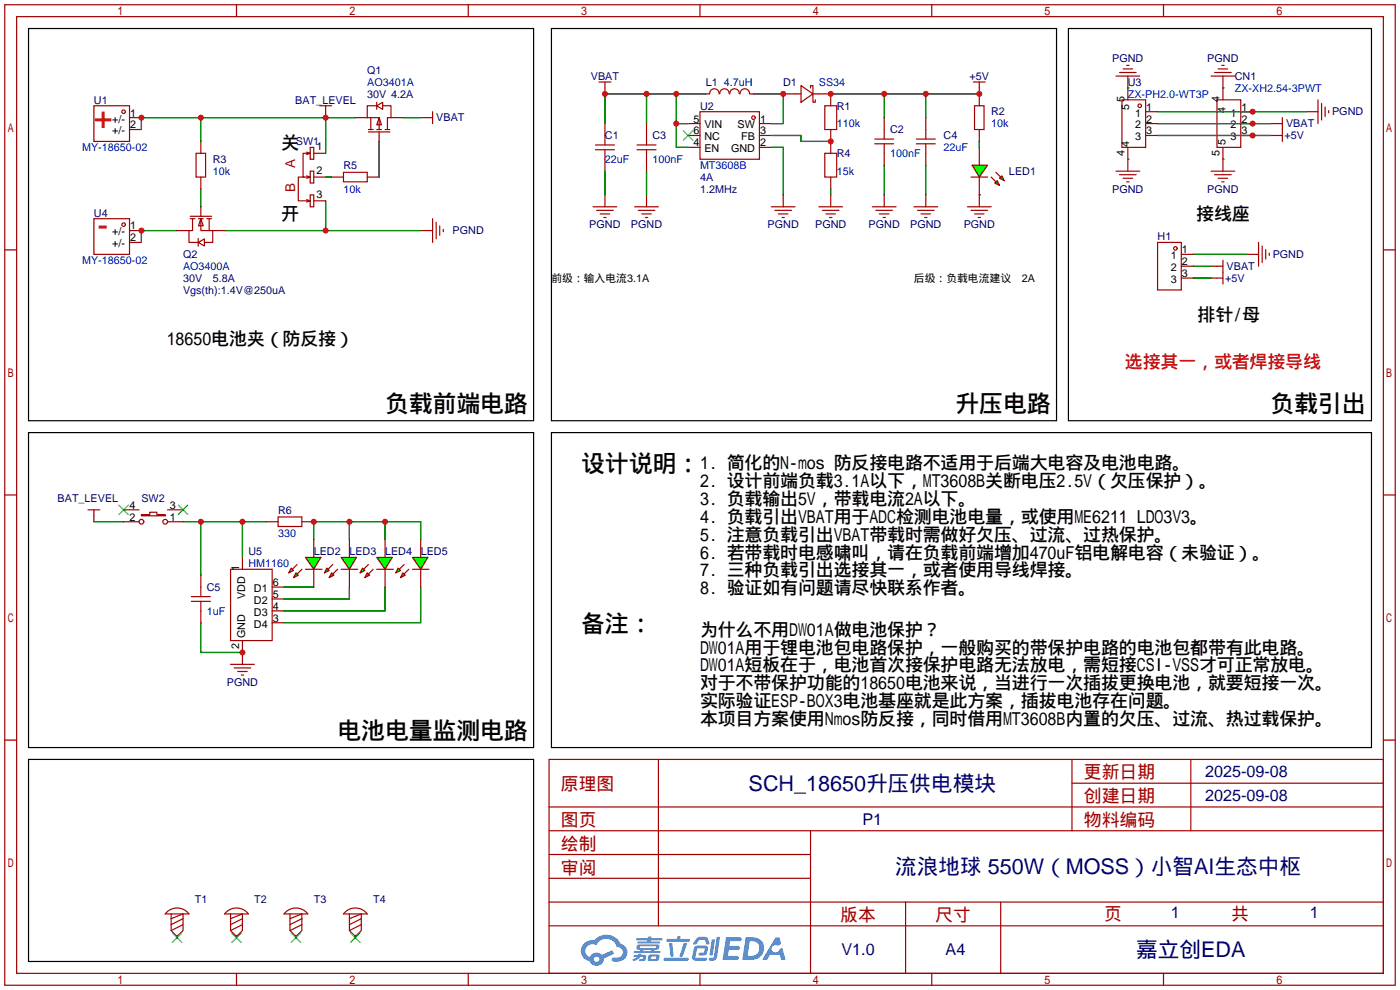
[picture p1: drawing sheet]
<svg xmlns="http://www.w3.org/2000/svg" width="299mm" height="212mm" viewBox="0 0 299 212" stroke-linecap="round" stroke-linejoin="round" font-family="sans-serif">
<g fill="none" stroke="#a10000" stroke-width=".25">
<path d="M1 1h297.2v209.6h-297.2zM3.6 3.6h292.1v204.4h-292.1zM50.5 1v2.6M100.1 1v2.6M149.6 1v2.6M199.1 1v2.6M248.7 1v2.6M1 53.4h2.6M295.7 53.4h2.5M1 105.8h2.6M295.7 105.8h2.5M1 158.2h2.6"/>
<path d="M295.7 158.2h2.5M117.3 162.3h178.4v45.7h-178.4zM117.3 177.5h178.4M117.3 172.5h178.4M140.7 162.3v35.6M173.2 177.5v30.5M229.1 162.3v15.2M229.1 167.4h66.6M254.5 162.3v15.2M117.3 182.6h55.9M117.3 197.9h178.4M117.3 192.8h178.4"/>
<path d="M117.3 187.7h55.9M193.5 192.8v15.2M213.9 192.8v15.2M50.5 208v2.6M100.1 208v2.6M149.6 208v2.6M199.1 208v2.6M248.7 208v2.6"/>
</g>
<g fill="#5487ff">
<path d="M155.2 200.3h2.6a.48 .48 0 0 1 .7 .4 .48 .48 0 0 1-.6 .4h-1.8l-.2 1.1h1.9a.43 .43 0 0 1 .4 .4 .43 .43 0 0 1-.5 .4h-1.9l-.2 1.3h1.7a.45 .45 0 0 1 .5 .2 .45 .45 0 0 1-.1 .6h-3.3z"/>
<path d="M165.7 200.3h.9l.4 1.5-.8 .3a.84 .84 0 0 0-1.2 .3 .84 .84 0 0 0 .4 1.1 .84 .84 0 0 0 1.1-.4l.1-.2 .6-.3 .7 2.5h-1l-.2-1h-2.1l-.6 1h-1.1z"/>
<path d="M152.1 200.8h.7l-.5 3.1a.36 .36 0 0 1-.3 .3 .36 .36 0 0 1-.4-.3z"/>
<path d="M153.2 200.2h.7l-.6 4.3a1.13 1.13 0 0 1-1.8 .6l.2-.4h.7l.2-.2z"/>
<path d="M148.9 200.6l.6-.4h1a.77 .77 0 0 1 .9 .5l.3 1-.2 .2h-.5l-.3-.9-.2-.2-1 .1-.7 1-.6-.1-.1-.2z"/>
<path d="M148.4 202.4l.6-.3h1.7a.81 .81 0 0 1 .7 .5 .81 .81 0 0 1-.2 .8 .81 .81 0 0 1-.9 .8h-.7a.32 .32 0 0 1-.3-.3 .32 .32 0 0 1 .4-.3h.7l.2-.9-1.6 .1-.4 1.8 2.2 .1a.32 .32 0 0 1 .3 .4 .32 .32 0 0 1-.4 .2h-2.2l-.5-.3-.1-.5z"/>
<path d="M141.9 204.7h5a.33 .33 0 0 1 .3 .3 .33 .33 0 0 1-.3 .3h-4.9l-.2-.1z"/>
<path d="M146.1 201.5h.8l-.7 2a.98 .98 0 0 1-.7 1.1l-.3-.3z"/>
<path d="M143 201.6h.7l.3 2.5a.34 .34 0 0 1-.3 .4 .34 .34 0 0 1-.4-.3z"/>
<path d="M142.5 200.7h2.1l.3-.6h.6l-.1 .6h1.7a.32 .32 0 0 1 .4 .3 .32 .32 0 0 1-.4 .3h-4.5l-.2-.2z"/>
<path d="M135.5 204.1h.9l.1-.3h.6v.3h.8a.82 .82 0 0 1-.5 1.3h-.8v-.4l.7-.1 .1-.3a.68 .68 0 0 0-1 .4l-1.1 .4-.1-.4 .9-.5h-.7z"/>
<path d="M136 200.5h2.4l.1-.3h.7v.3h2.2l.2 .3-.2 .2h-2.3v.2h1.8l.2 .3-.2 .1h-4.5l-.1-.4h2l.1-.2h-2.3l-.1-.2z"/>
<path d="M159.4 200.3l-.8 4.9h1.7a2.5 2.5 0 0 0 3-2.5 2.5 2.5 0 0 0-3.1-2.4zM160.3 201.1a1.61 1.61 0 0 1 2 1.5 1.61 1.61 0 0 1-1.8 1.7h-.7z"/>
<path d="M136.2 202a.55 .55 0 0 0-.2 .8 .55 .55 0 0 0 .7 .2l.1 .3h-1.3v.3l5.4 .1 .3-.2-.2-.2h-1.2l.2-.3a.7 .7 0 0 0 .8-.3 .7 .7 0 0 0 0-.8l-4.2-.1zM136.8 202.3l3.3-.1 .1 .1-.2 .3h-3.2zM137.5 203h1.7l-.2 .3h-1.4z"/>
<path d="M138.6 204.2a1.05 1.05 0 0 0 0 1.2 2.91 2.91 0 0 0 2.2-.2 .98 .98 0 0 0 0-1.2h-1.6zM139.2 204.5l.9-.1 .1 .4-.2 .2-.8-.1z"/>
<path d="M124.9 201.6a2.23 2.23 0 0 0-.7 2.3 2.23 2.23 0 0 0 1.8 1.6 1.58 1.58 0 0 0 1.8 .9 1.58 1.58 0 0 0 1.3-1.5l2.2-1.1-.5-.7-2.1 1a1.65 1.65 0 0 0-2.7 .4 1.45 1.45 0 0 1-.8-1.9 1.45 1.45 0 0 1 2-.7l.3 .1a2.3 2.3 0 0 1 2.3-1.3 2.3 2.3 0 0 1 2 1.7 1.12 1.12 0 0 1 1.3 1 1.12 1.12 0 0 1-1.1 1.2h-.7a.45 .45 0 0 0-.6 .4 .45 .45 0 0 0 .5 .5 2.21 2.21 0 0 0 2.2-.5 2.21 2.21 0 0 0 .5-2.3 2.13 2.13 0 0 0-1.3-1.1 3.3 3.3 0 0 0-5.6-.7l-1.1 .1zM127 205a.57 .57 0 0 1 1.1 0 .57 .57 0 0 1-1.1 0z"/>
</g>
<g fill="none" stroke="#a10000" stroke-width=".25">
<path d="M128 17.5h2.6M129.3 17.5v2.6M171.2 18.3l2.5 1.8-2.5 1.7zM173.2 18.8v-.5h.5v3.5h.5v-.5M208 17.5h2.6M209.3 17.5v2.6M238.5 16.3h5.1M239.3 15.5h3.5M240 14.7h2.1M240.8 14h.5M241 16.3v5M258.8 16.3h5.1"/>
<path d="M259.6 15.5h3.5M260.3 14.7h2.1M261.1 14h.5M261.4 16.3v5M20.1 22.6h7.6v7.6h-7.6zM27.7 25.1h2.5M27.7 27.7h2.5M65 37.8h-1.2v5.1h2.5M65.5 37.6l.8 .2M65.5 32.5l.8 .3M66.3 31.5h.8v2.5h-.8zM66.3 36.6h.8v2.5h-.8z"/>
<path d="M66.3 32.8h-1.5v5h1.5M66.3 37.8l-.8 .3M66.3 32.8l-.8 .2M67.1 32.8h2.5M67.1 37.8h2.5M68.3 22.6h2.6M69.6 22.6v2.5M89.9 25.1h2.6M92.5 23.9v2.5M127.3 32h4M127.3 31h4M129.3 26.4v4.6"/>
<path d="M129.3 32v4.6M136.1 32h4.1M136.1 31h4.1M138.2 26.4v4.6M138.2 32v4.6M147.1 26.4h2.5M147.1 31.5h2.5M147.1 29h2.5M149.6 23.9h12.7v10.1h-12.7zM150.9 20.1h.7M151.7 20.1a1.01 1.01 0 0 1 1-1.1 1.01 1.01 0 0 1 1 1.1M153.8 20.1a1.01 1.01 0 0 1 1-1.1 1.01 1.01 0 0 1 1 1.1"/>
<path d="M156 20.1a1.01 1.01 0 0 1 1-1.1 1.01 1.01 0 0 1 1 1.1M158.2 20.1a1.01 1.01 0 0 1 1-1.1 1.01 1.01 0 0 1 1 1.1M160.3 20.1h.7M162.3 26.4h2.5M162.3 31.5h2.5M162.3 29h2.5M167.4 20.1h3.8M173.7 20.1h3.8v2.5M176.3 22.6h2.5v5.1h-2.5zM176.3 32.8h2.5v5h-2.5zM177.5 27.7v5.1M177.5 37.8v2.6"/>
<path d="M186.9 30.7h4.1M186.9 29.7h4.1M189 25.1v4.6M189 30.7v4.6M195.8 30.7h4.1M195.8 29.7h4.1M197.9 25.1v4.6M197.9 30.7v4.6M207.5 37.8h3.6M209.3 31.5v3.8M209.3 37.8v6.4M238.5 36.6h5.1"/>
<path d="M239.3 37.3h3.5M239.8 21.3h5.1v10.2h-5.1zM240 38.1h2.1M240.8 38.9h.5M241 31.5v5.1M244.9 26.4h2.5M244.9 29h2.5M244.9 23.9h2.5M258.8 36.6h5.1M259.6 37.3h3.5M260.1 21.3h5.1v10.2h-5.1zM260.3 38.1h2.1"/>
<path d="M261.1 38.9h.5M261.4 31.5v5.1M265.2 26.4h2.5M265.2 29h2.5M265.2 23.9h2.5M271.5 26.4h2.6M271.5 29h2.6M274.1 25.1v5.1M279.1 23.9h2.6M281.7 21.3v5.1M282.4 22.1v3.6M283.2 22.9v2"/>
<path d="M284 23.6v.5M20.1 46.7h7.6v7.7h-7.6zM27.7 49.3h2.5M27.7 51.8h2.5M37.8 49.3h2.6M40.6 46.7h1.1M40.6 46.2h4.6M41.1 46.7v2.6h-.7v2.5h2M42.4 51v1.6M42.4 51.8l1.3-.7v1.5zM42.4 46.7h1M42.9 46.7v2.6h2.6v2.5h-1.8"/>
<path d="M42.9 46.7l.5 1.6h-1zM42.9 44.2v2M44.2 46.7h1M44.7 46.7v2.6M45.5 49.3h2.5M65.5 42.7l.8 .2M66.3 41.7h.8v2.5h-.8zM66.3 42.9l-.8 .3M67.1 42.9h2.5M89.9 49.3h2.6M92.5 46.7v5.1M93.2 47.5v3.6"/>
<path d="M94 48.3v2M94.7 49v.5M126.7 44.2h5.1M127.5 45h3.6M128.3 45.7h2M129 46.5h.5M129.3 41.7v2.5M135.6 44.2h5.1M136.4 45h3.6M137.2 45.7h2M137.9 46.5h.5M138.2 41.7v2.5"/>
<path d="M164.8 44.2h5.1M165.6 45h3.6M166.4 45.7h2M167.1 46.5h.5M167.4 41.7v2.5M175 44.2h5.1M175.8 45h3.5M176.5 45.7h2.1M177.3 46.5h.5M177.5 41.7v2.5M186.4 44.2h5.1M187.2 45h3.6"/>
<path d="M188 45.7h2M188.7 46.5h.5M189 41.7v2.5M195.3 44.2h5.1M196.1 45h3.5M196.8 45.7h2.1M197.6 46.5h.5M197.9 41.7v2.5M206.8 44.2h5M207.5 45h3.6M208.3 45.7h2M209 46.5h.5"/>
<path d="M247.4 51.8h5.1v10.2h-5.1zM252.5 54.4h2.5M252.5 56.9h2.5M252.5 59.4h2.5M258.8 56.9h2.6M258.8 59.4h2.6M261.4 55.6v5.1M266.4 54.4h2.6M269 51.8v5.1M269.7 52.6v3.5M270.5 53.3v2.1M271.3 54.1v.5"/>
<path d="M18.8 109h2.5M20.1 109v2.5M26.4 109h3.3M26.4 111.5h3.3M30.2 110h1.8v-.5h1.5v.5h1.8v.2h-5.1zM35.8 109h3.3M35.8 111.5h3.3M51.8 119.1v2.6M40.9 127.5h4.1M40.9 128.5h4.1M42.9 122.9v4.6M42.9 128.5v4.6"/>
<path d="M49.3 121.7h8.9v15.2h-8.9zM51.8 136.9v5.1M58.2 133.1h2.5M58.2 130.6h2.5M58.2 128h2.5M58.2 125.5h2.5M49.3 142h5.1M50 142.7h3.6M50.8 143.5h2M51.6 144.3h.5M35.7 194.9a3.2 3.2 0 0 1 4.7 .4h-5.1zM36.6 195.3v3.6l1.2 1.3 1.3-1.3v-3.6l-2.5 1"/>
<path d="M37.8 199.9v.5M39.1 196.3l-2.5 1.3M39.1 197.6l-2.5 1.3M48.4 194.9a3.2 3.2 0 0 1 4.7 .4h-5.1zM49.3 195.3v3.6l1.2 1.3 1.3-1.3v-3.6l-2.5 1M50.5 199.9v.5M51.8 196.3l-2.5 1.3M51.8 197.6l-2.5 1.3M61.1 194.9a3.2 3.2 0 0 1 4.7 .4h-5.1zM62 195.3v3.6l1.2 1.3 1.3-1.3v-3.6l-2.5 1M63.2 199.9v.5M64.5 196.3l-2.5 1.3"/>
<path d="M64.5 197.6l-2.5 1.3M73.8 194.9a3.2 3.2 0 0 1 4.7 .4h-5.1zM74.7 195.3v3.6l1.2 1.3 1.3-1.3v-3.6l-2.5 1M75.9 199.9v.5M77.2 196.3l-2.5 1.3M77.2 197.6l-2.5 1.3"/>
<circle cx="26.4" cy="23.9" r=".38"/>
<circle cx="161" cy="25.1" r=".38"/>
<circle cx="243.6" cy="22.6" r=".38"/>
<circle cx="26.4" cy="48" r=".38"/>
<circle cx="251.2" cy="53.1" r=".38"/>
<circle cx="30.2" cy="111.5" r=".51"/>
<circle cx="35.3" cy="111.5" r=".51"/>
</g>
<g fill="none" stroke="#008700" stroke-width=".25">
<path d="M241 18.8h.1M261.4 18.8h.1M42.9 25.1v5.1M69.6 25.1v7.7M69.6 37.8h1.3M75.9 25.1h-45.7v2.6M81 30.2v7.6M86.1 25.1h3.8M129.3 36.6v5.1M138.2 20.1v6.3M138.2 36.6v5.1M144.5 20.1v11.4h2.6"/>
<path d="M144.5 26.4h2.6M150.9 20.1h-21.6v6.3M161 20.1h6.4v6.3h-2.6M164.8 31.5h2.6v10.2M164.8 29h6.4v1.2h6.3M177.5 20.1h31.8M189 20.1v5M189 35.3v6.4M197.9 20.1v5M197.9 35.3v6.4M209.3 30.2v1.3M241 34h.1"/>
<path d="M247.4 26.4h24.1M247.4 29h24.1M247.4 23.9h31.7M261.4 34h.1M37.8 49.3h-7.6v2.5M42.9 40.4v3.8M48 49.3h41.9M69.6 42.9v6.4M177.5 40.4v1.3M209.3 41.7h.1M255 54.4h11.4M255 56.9h3.8"/>
<path d="M255 59.4h3.8M20.1 111.5h6.3M39.1 111.5h17.8M42.9 111.5v11.4M51.8 111.5v7.6M67.1 115.3v-3.8h22.8v3.8M74.7 111.5v3.8M82.3 111.5v3.8M42.9 133.1v6.3h8.9M60.7 125.5h6.4M74.7 125.5v2.5h-14M82.3 125.5v5.1h-21.6"/>
<path d="M89.9 125.5v7.6h-29.2"/>
</g>
<g fill="none" stroke="#3c3" stroke-width=".25">
<path d="M146 27.9l2.1 2.1M148.1 27.9l-2.1 2.1M25.4 107.9l2 2.1M27.4 107.9l-2 2.1M38.1 107.9l2 2.1M40.1 107.9l-2 2.1M36.8 199.4l2.1 2M38.9 199.4l-2.1 2M49.5 199.4l2.1 2M51.6 199.4l-2.1 2M62.2 199.4l2.1 2M64.3 199.4l-2.1 2"/>
<path d="M74.9 199.4l2.1 2M77 199.4l-2.1 2"/>
</g>
<path d="M6.1 6.1h107.9v83.8h-107.9zM117.9 6.1h107.9v83.8h-107.9zM228.3 6.1h64.8v83.8h-64.8zM6.1 92.5h107.9v67.3h-107.9zM117.9 92.5h175.2v67.3h-175.2zM6.1 162.3h107.9v43.2h-107.9z" fill="none" stroke="#000" stroke-width=".25"/>
<g fill="#0f0" stroke="#a10000" stroke-width=".25">
<path d="M207.8 35.3h3.3l-1.8 2.5z"/>
<path d="M213.6 38.1l.5-.5 .5 1z"/>
<path d="M212.6 39.1l.5-.5 .5 1z"/>
</g>
<path d="M211.8 37.8l1.1 1.1M212.9 36.8l1 1M67.1 115.3v3.8M65.3 121.7h3.5M67.1 121.7v3.8" fill="none" stroke="#a10000" stroke-width=".25"/>
<g fill="#0f0" stroke="#a10000" stroke-width=".25">
<path d="M65.3 119.1h3.3l-1.5 2.6z"/>
<path d="M62.2 121.4l.5 .5-1 .5z"/>
<path d="M63.2 122.4l.6 .5-1.1 .5z"/>
</g>
<path d="M74.7 115.3v3.8M63.5 120.6l-1 1.1M64.5 121.7l-1 1M72.9 121.7h3.6M74.7 121.7v3.8" fill="none" stroke="#a10000" stroke-width=".25"/>
<g fill="#0f0" stroke="#a10000" stroke-width=".25">
<path d="M72.9 119.1h3.3l-1.5 2.6z"/>
<path d="M69.8 121.4l.6 .5-1.1 .5z"/>
<path d="M70.9 122.4l.5 .5-1 .5z"/>
</g>
<path d="M82.3 115.3v3.8M71.1 120.6l-1 1.1M72.1 121.7l-1 1M80.5 121.7h3.6M82.3 121.7v3.8" fill="none" stroke="#a10000" stroke-width=".25"/>
<g fill="#0f0" stroke="#a10000" stroke-width=".25">
<path d="M80.5 119.1h3.3l-1.5 2.6z"/>
<path d="M77.5 121.4l.5 .5-1 .5z"/>
<path d="M78.5 122.4l.5 .5-1 .5z"/>
</g>
<path d="M89.9 115.3v3.8M78.7 120.6l-1 1.1M79.8 121.7l-1.1 1M88.1 121.7h3.6M89.9 121.7v3.8" fill="none" stroke="#a10000" stroke-width=".25"/>
<g fill="#0f0" stroke="#a10000" stroke-width=".25">
<path d="M88.1 119.1h3.3l-1.5 2.6z"/>
<path d="M85.1 121.4l.5 .5-1 .5z"/>
<path d="M86.1 122.4l.5 .5-1 .5z"/>
</g>
<g fill="none" stroke="#a10000" stroke-width=".25">
<path d="M41.9 32.8h2v5h-2zM42.9 30.2v2.6M42.9 37.8v2.6M70.9 37.8h2.5M73.4 36.8h5.1v2.1h-5.1zM75.9 25.1h2.6M78.5 25.1h2.5v2.6M78.5 37.8h2.5M78.7 28.2h4.6M78.7 27.7h1.1M79.2 25.1v2.6M80.5 22.6l1.3-.8v1.6z"/>
<path d="M80.5 22.6h-2v2.5M80.5 21.8v1.6M80.5 27.7h1M81 25.1l.5 1.6h-1zM81 28.2v2M81.8 22.6h1.8v2.5h-.8v2.6M82.3 27.7h1M83.6 25.1h2.5M208.3 22.6h2v5.1h-2zM209.3 20.1v2.5M209.3 27.7v2.5M56.9 111.5h2.5"/>
<path d="M59.4 110.5h5.1v2h-5.1zM64.5 111.5h2.6M86.4 120.6l-1.1 1.1M87.4 121.7l-1 1"/>
</g>
<g fill="#c00">
<circle cx="30.2" cy="49.3" r=".63"/>
<circle cx="144.5" cy="26.4" r=".63"/>
<circle cx="144.5" cy="20.1" r=".63"/>
<circle cx="138.2" cy="20.1" r=".63"/>
<circle cx="129.3" cy="20.1" r=".63"/>
<circle cx="167.4" cy="20.1" r=".63"/>
<circle cx="177.5" cy="30.2" r=".63"/>
<circle cx="197.9" cy="20.1" r=".63"/>
<circle cx="209.3" cy="20.1" r=".63"/>
<circle cx="189" cy="20.1" r=".63"/>
<circle cx="177.5" cy="20.1" r=".63"/>
<circle cx="69.6" cy="49.3" r=".63"/>
<circle cx="30.2" cy="25.1" r=".63"/>
<circle cx="42.9" cy="25.1" r=".63"/>
<circle cx="69.6" cy="25.1" r=".63"/>
<circle cx="267.7" cy="23.9" r=".63"/>
<circle cx="267.7" cy="26.4" r=".63"/>
<circle cx="267.7" cy="29" r=".63"/>
<circle cx="42.9" cy="111.5" r=".63"/>
<circle cx="51.8" cy="111.5" r=".63"/>
<circle cx="51.8" cy="139.4" r=".63"/>
<circle cx="67.1" cy="111.5" r=".63"/>
<circle cx="74.7" cy="111.5" r=".63"/>
<circle cx="82.3" cy="111.5" r=".63"/>
</g>
<g font-size="6.9" fill="#f00">
<text x="20.1" y="27.6">+</text>
<text x="20.8" y="50.4">-</text>
</g>
<g font-size="5.1">
<text x="82.3" y="88.1">负载前端电路</text>
<text x="204.2" y="88.1">升压电路</text>
<text x="271.5" y="88.1">负载引出</text>
<text x="124.2" y="100.8">设计说明：</text>
<text x="124.2" y="135.1">备注：</text>
<text x="72.1" y="158">电池电量监测电路</text>
</g>
<g font-size="4.6" fill="#000080">
<text x="160" y="169">SCH_18650升压供电模块</text>
<text x="191.3" y="186.8">流浪地球 550W（MOSS）小智AI生态中枢</text>
<text x="242.8" y="204.6">嘉立创EDA</text>
</g>
<g font-size="3.8">
<text x="60.1" y="31.8">关</text>
<text x="60.1" y="47">开</text>
<text x="255.7" y="47">接线座</text>
<text x="256" y="68.6">排针/母</text>
<text x="35.6" y="73.7">18650电池夹（防反接）</text>
<text x="149.6" y="100.3">1. 简化的N-mos 防反接电路不适用于后端大电容及电池电路。</text>
<text x="149.6" y="104.1">2. 设计前端负载3.1A以下，MT3608B关断电压2.5V（欠压保护）。</text>
<text x="149.6" y="107.9">3. 负载输出5V，带载电流2A以下。</text>
<text x="149.6" y="111.8">4. 负载引出VBAT用于ADC检测电池电量，或使用ME6211 LDO3V3。</text>
<text x="149.6" y="115.6">5. 注意负载引出VBAT带载时需做好欠压、过流、过热保护。</text>
<text x="149.6" y="119.4">6. 若带载时电感啸叫，请在负载前端增加470uF铝电解电容（未验证）。</text>
<text x="149.6" y="123.2">7. 三种负载引出选接其一，或者使用导线焊接。</text>
<text x="149.6" y="127">8. 验证如有问题请尽快联系作者。</text>
<text x="149.6" y="135.9">为什么不用DW01A做电池保护？</text>
<text x="149.6" y="139.7">DW01A用于锂电池包电路保护，一般购买的带保护电路的电池包都带有此电路。</text>
<text x="149.6" y="143.5">DW01A短板在于，电池首次接保护电路无法放电，需短接CSI-VSS才可正常放电。</text>
<text x="149.6" y="147.3">对于不带保护功能的18650电池来说，当进行一次插拔更换电池，就要短接一次。</text>
<text x="149.6" y="151.1">实际验证ESP-BOX3电池基座就是此方案，插拔电池存在问题。</text>
<text x="149.6" y="154.9">本项目方案使用Nmos防反接，同时借用MT3608B内置的欠压、过流、热过载保护。</text>
</g>
<text font-size="3.8" fill="#f00" x="240.4" y="78.7">选接其一，或者焊接导线</text>
<g font-size="3.8" fill="#a00000">
<text x="231.6" y="166.4">更新日期</text>
<text x="119.9" y="168.9">原理图</text>
<text x="231.6" y="171.5">创建日期</text>
<text x="119.9" y="176.5">图页</text>
<text x="231.6" y="176.5">物料编码</text>
<text x="119.9" y="181.6">绘制</text>
<text x="119.9" y="186.7">审阅</text>
<text x="179.6" y="196.9">版本</text>
<text x="199.9" y="196.9">尺寸</text>
<text x="236" y="196.6">页</text>
<text x="263.1" y="196.6">共</text>
</g>
<g font-size="3.5" fill="#000080">
<text x="257.6" y="166.1">2025-09-08</text>
<text x="257.6" y="171.1">2025-09-08</text>
<text x="184.3" y="176.2">P1</text>
<text x="250.2" y="196.3">1</text>
<text x="280" y="196.3">1</text>
<text x="179.8" y="204.2">V1.0</text>
<text x="202.1" y="204.2">A4</text>
</g>
<g font-size="2.9" fill="#a00000">
<text x="63.1" y="36" transform="rotate(-90 63.1 36)">A</text>
<text x="63.1" y="41" transform="rotate(-90 63.1 41)">B</text>
</g>
<g font-size="2.3" fill="#000080">
<text x="78.5" y="15.8">Q1</text>
<text x="126.3" y="17.1">VBAT</text>
<text x="207.2" y="17.1">+5V</text>
<text x="237.7" y="13.3">PGND</text>
<text x="258" y="13.3">PGND</text>
<text x="263.9" y="17.1">CN1</text>
<text x="20.1" y="22.1">U1</text>
<text x="63.1" y="22.1">BAT_LEVEL</text>
<text x="78.5" y="20.9">30V 4.2A</text>
<text x="149.6" y="23.4">U2</text>
<text x="150.9" y="18.3">L1</text>
<text x="167.4" y="18.3">D1</text>
<text x="178.8" y="23.4">R1</text>
<text x="241" y="18.3">U3</text>
<text x="93.2" y="26">VBAT</text>
<text x="129.3" y="29.8">C1</text>
<text x="139.4" y="29.8">C3</text>
<text x="190.2" y="28.5">C2</text>
<text x="201.7" y="29.8">C4</text>
<text x="211.8" y="24.7">R2</text>
<text x="274.5" y="29.8">+5V</text>
<text x="274.9" y="27.2">VBAT</text>
<text x="284.7" y="24.7">PGND</text>
<text x="45.5" y="34.8">R3</text>
<text x="63.2" y="31">SW1</text>
<text x="178.8" y="33.6">R4</text>
<text x="73.4" y="36.1">R5</text>
<text x="149.6" y="41.2">1.2MHz</text>
<text x="149.6" y="38.7">4A</text>
<text x="215.6" y="37.4">LED1</text>
<text x="237.7" y="41.2">PGND</text>
<text x="258" y="41.2">PGND</text>
<text x="20.1" y="46.3">U4</text>
<text x="96.7" y="50.1">PGND</text>
<text x="126" y="48.8">PGND</text>
<text x="134.8" y="48.8">PGND</text>
<text x="164.1" y="48.8">PGND</text>
<text x="174.2" y="48.8">PGND</text>
<text x="185.6" y="48.8">PGND</text>
<text x="194.5" y="48.8">PGND</text>
<text x="206" y="48.8">PGND</text>
<text x="247.4" y="51.4">H1</text>
<text x="39.1" y="55.2">Q2</text>
<text x="262.2" y="57.7">VBAT</text>
<text x="272" y="55.2">PGND</text>
<text x="39.1" y="60.2">30V</text>
<text x="39.1" y="62.8">Vgs(th):1.4V@250uA</text>
<text x="45.5" y="60.2">5.8A</text>
<text x="261.8" y="60.2">+5V</text>
<text x="12.3" y="107.2">BAT_LEVEL</text>
<text x="30.2" y="107.2">SW2</text>
<text x="59.4" y="109.8">R6</text>
<text x="53.1" y="118.7">U5</text>
<text x="67.1" y="118.7">LED2</text>
<text x="74.7" y="118.7">LED3</text>
<text x="82.3" y="118.7">LED4</text>
<text x="89.9" y="118.7">LED5</text>
<text x="44.2" y="126.3">C5</text>
<text x="48.5" y="146.6">PGND</text>
<text x="41.7" y="193.1">T1</text>
<text x="54.4" y="193.1">T2</text>
<text x="67.1" y="193.1">T3</text>
<text x="79.8" y="193.1">T4</text>
</g>
<g font-size="2.3" fill="#00f">
<text x="78.5" y="18.3">AO3401A</text>
<text x="154.7" y="18.3">4.7uH</text>
<text x="175" y="18.3">SS34</text>
<text x="241" y="20.9">ZX-PH2.0-WT3P</text>
<text x="263.9" y="19.6">ZX-XH2.54-3PWT</text>
<text x="178.8" y="27.2">110k</text>
<text x="211.8" y="27.2">10k</text>
<text x="17.5" y="32.3">MY-18650-02</text>
<text x="129.3" y="34.8">22uF</text>
<text x="139.4" y="34.8">100nF</text>
<text x="190.2" y="33.6">100nF</text>
<text x="201.7" y="32.3">22uF</text>
<text x="45.5" y="37.4">10k</text>
<text x="73.4" y="41.2">10k</text>
<text x="149.6" y="36.1">MT3608B</text>
<text x="178.8" y="37.4">15k</text>
<text x="17.5" y="56.4">MY-18650-02</text>
<text x="39.1" y="57.7">AO3400A</text>
<text x="59.4" y="114.9">330</text>
<text x="53.1" y="121.2">HM1160</text>
<text x="44.2" y="131.4">1uF</text>
</g>
<g font-size="2.3">
<text x="240.3" y="21.8" transform="rotate(-90 240.3 21.8)">5</text>
<text x="241.3" y="23.6" transform="rotate(-90 241.3 23.6)">5</text>
<text x="245" y="23.6">1</text>
<text x="260.6" y="21.7" transform="rotate(-90 260.6 21.7)">4</text>
<text x="265.3" y="23.6">1</text>
<text x="24" y="26.2">+/-</text>
<text x="24" y="28.7">+/-</text>
<text x="27.8" y="24.9">1</text>
<text x="27.8" y="27.5">2</text>
<text x="148.2" y="26.2">5</text>
<text x="148.2" y="28.7">6</text>
<text x="150.5" y="27.5">VIN</text>
<text x="150.5" y="30">NC</text>
<text x="157.6" y="27.5">SW</text>
<text x="158.4" y="30">FB</text>
<text x="162.4" y="26.2">1</text>
<text x="162.4" y="28.7">3</text>
<text x="242.6" y="24.9">1</text>
<text x="242.6" y="27.5">2</text>
<text x="242.6" y="30">3</text>
<text x="245" y="26.2">2</text>
<text x="245" y="28.7">3</text>
<text x="261.9" y="24" transform="rotate(-90 261.9 24)">4</text>
<text x="263" y="24.9">1</text>
<text x="263" y="27.5">2</text>
<text x="263" y="30">3</text>
<text x="265.3" y="26.2">2</text>
<text x="265.3" y="28.7">3</text>
<text x="67.7" y="32">1</text>
<text x="148.2" y="31.3">4</text>
<text x="150.5" y="32.5">EN</text>
<text x="156.2" y="32.5">GND</text>
<text x="162.4" y="31.3">2</text>
<text x="240.3" y="33.3" transform="rotate(-90 240.3 33.3)">4</text>
<text x="241.3" y="31.5" transform="rotate(-90 241.3 31.5)">4</text>
<text x="260.6" y="33.4" transform="rotate(-90 260.6 33.4)">5</text>
<text x="261.9" y="31" transform="rotate(-90 261.9 31)">5</text>
<text x="67.7" y="37.1">2</text>
<text x="67.7" y="42.2">3</text>
<text x="24" y="50.3">+/-</text>
<text x="24" y="52.9">+/-</text>
<text x="27.8" y="49">1</text>
<text x="27.8" y="51.6">2</text>
<text x="250.3" y="55.4">1</text>
<text x="250.3" y="57.9">2</text>
<text x="252.6" y="54.1">1</text>
<text x="252.6" y="56.7">2</text>
<text x="252.6" y="59.2">3</text>
<text x="117.9" y="60.2">前级：输入电流3.1A</text>
<text x="195.3" y="60.2">后级：负载电流建议≤2A</text>
<text x="250.3" y="60.5">3</text>
<text x="27.7" y="111.3">2</text>
<text x="27.7" y="108.7">4</text>
<text x="36.3" y="111.3">1</text>
<text x="36.3" y="108.7">3</text>
<text x="51.1" y="122" transform="rotate(-90 51.1 122)">1</text>
<text x="58.3" y="125.2">6</text>
<text x="52.4" y="128" transform="rotate(-90 52.4 128)">VDD</text>
<text x="54.3" y="131.6">D3</text>
<text x="54.3" y="129.1">D2</text>
<text x="54.3" y="126.5">D1</text>
<text x="58.3" y="130.3">4</text>
<text x="58.3" y="127.8">5</text>
<text x="52.4" y="136.5" transform="rotate(-90 52.4 136.5)">GND</text>
<text x="54.3" y="134.1">D4</text>
<text x="58.3" y="132.9">3</text>
<text x="51.1" y="138.8" transform="rotate(-90 51.1 138.8)">2</text>
</g>
</svg>
